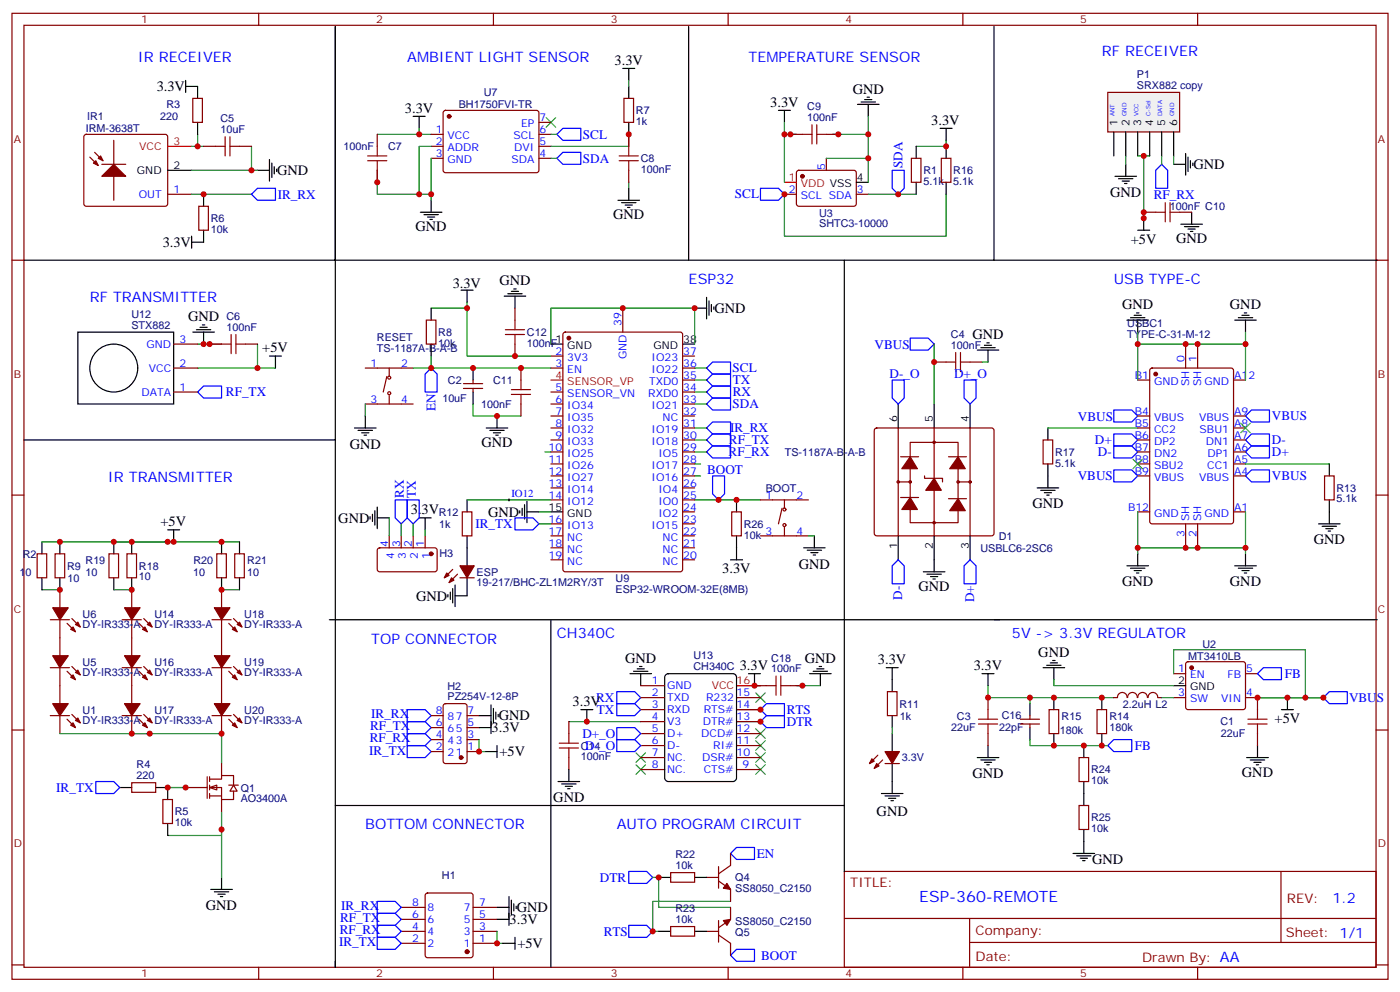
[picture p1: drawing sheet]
<svg xmlns="http://www.w3.org/2000/svg" width="412mm" height="292mm" viewBox="0 0 412 292" stroke-linecap="round" stroke-linejoin="round" font-family="sans-serif">
<g fill="none" stroke="#870000" stroke-width=".35">
<path d="M3.5 3.9h405.4v284.4h-405.4zM7.1 7.4h398.2v277.3h-398.2zM76.2 3.9v3.5M145.3 3.9v3.5M214.5 3.9v3.5M283.6 3.9v3.5M352.8 3.9v3.5M24.9 39.8l.5-.3h23.3l.5 .3 .2 .5v19.7l-.2 .5-.5 .2h-23.3l-.5-.2-.2-.5v-19.7zM26.5 46.2l2.4 2.5M27.9 44.8l2.4 2.5M30 48.4h7M33.5 41.3v7.1"/>
<path d="M33.5 51.9v7M49.4 57.2h7M231.1 57.2h3.5M234.8 50.3l.5-.2 16.5 .1 .4 .6v9.5l-.7 .4-16.5-.1-.4-.6v-9.2zM243.4 46.6v3.5M252.2 57.2h3.6M3.5 76.6h3.6M405.3 76.6h3.6M51.2 115.4h7M51.2 108.3h7M51.2 101.3h7M3.5 145.7h3.6"/>
<path d="M405.3 145.7h3.6M3.5 214.9h3.6M405.3 214.9h3.6M248.7 256.5h156.6v28.2h-156.6zM377.3 256.5v20.9M248.7 270.4h156.5M285.6 277.4h119.6M285.6 270.4v14.1M3.5 284h3.6M76.2 284.7v3.6M145.3 284.7v3.6M214.5 284.7v3.6"/>
<path d="M283.6 284.7v3.6M352.8 284.7v3.6M405.3 284h3.6"/>
</g>
<g fill="none" stroke="#000" stroke-width=".35">
<path d="M121.7 34.3h3.5M123.5 34.3v3.5M229.3 32.5h3.5M231.1 32.5v3.5M252.6 30.7h6.3M253.6 30h4.3M254.7 29.3h2.1M255.4 28.6h.7M255.8 30.7v3.6M276.9 37.8h3.6M278.7 37.8v3.5M49.4 50.1h7"/>
<path d="M75.8 50.1h3.6M79.4 47v6.3M80.1 48v4.2M80.8 49.1v2.1M81.5 49.8v.7M127 58.9v3.6M182 58.9h6.4M183.1 59.7h4.2M185.2 55.4v3.5M252.2 53.7h3.6M123.8 62.5h6.4M124.9 63.2h4.2"/>
<path d="M125.9 63.9h2.2M126.6 64.6h.8M184.1 60.4h2.2M184.9 61.1h.7M22.9 97.8h28.3v21.1h-28.3zM56.8 97.8h6.3M57.9 97h4.2M58.9 96.3h2.1M59.6 95.6h.7M60 97.8v3.5M135.8 85.4h3.5M137.6 85.4v3.5"/>
<path d="M204.6 90.7h3.5M208.1 87.5v6.4M208.8 88.6v4.2M209.5 89.6v2.2M210.3 90.3v.8M79.4 104.8h3.5M81.1 104.8v3.5M104.4 126h6.4M105.5 126.7h4.2M106.5 127.4h2.2M107.2 128.1h.7M107.6 122.4v3.6"/>
<path d="M143.2 126h6.4M144.3 126.7h4.2M145.3 127.4h2.2M146 128.1h.8M146.4 122.4v3.6M109 152.1v.7M109.7 151.4v2.1M110.4 150.3v4.3M111.1 152.4h3.6M111.1 149.3v6.3M123.5 152.4h3.5M125.2 152.4v3.6"/>
<path d="M153.1 150.3v.7M153.8 149.6v2.1M154.5 148.6v4.2M155.2 150.7h3.5M155.2 147.5v6.3M239.9 157.7v3.6M131.9 175v.7M132.6 174.3v2.1M133.3 173.2v4.3M134.1 175.4h3.5M134.1 172.2v6.3M236.7 161.3h6.4"/>
<path d="M237.8 162h4.2M238.8 162.7h2.1M239.5 163.4h.7M185.6 198.3h6.3M186.6 197.6h4.3M187.7 196.9h2.1M188.4 196.2h.7M188.7 198.3v3.5M238.5 198.3h6.3M239.5 197.6h4.3M240.6 196.9h2.1M241.3 196.2h.7"/>
<path d="M241.7 198.3v3.5M261.1 196.5h3.5M262.8 196.5v3.6M259.6 233.6h6.4M260.7 234.3h4.2M261.8 235h2.1M262.5 235.7h.7M262.8 230v3.6M65.3 258.3v3.5M62.1 261.8h6.3M63.1 262.5h4.3M64.2 263.2h2.1"/>
<path d="M64.9 263.9h.7"/>
<circle cx="33.5" cy="108.3" r="7.1"/>
</g>
<g fill="none" stroke="#008700" stroke-width=".35">
<path d="M111.1 39.5h15.9M123.5 37.8v1.7M231.1 39.5h3.5M231.1 36v17.7M245.2 39.5h10.6M255.8 34.3v19.4M56.4 57.2h17.7M56.4 43.1h3.6M56.4 50.1h19.4M185.2 53.7v1.7M231.1 57.2v12.3h47.6v-12.3M255.8 57.2h14.1"/>
<path d="M278.7 41.3v1.8h-8.8M137.6 88.9v15.9h24.7M204.6 90.7h-42.3v10.6M58.2 108.3h22.9M58.2 101.3h7.1M75.8 101.3v7M127 104.8v3.5h35.3M139.3 118.9v3.5h14.2M204.6 118.9h3.5M204.6 108.3h3.5M204.6 111.9h3.5M204.6 115.4h3.5"/>
<path d="M160.5 133h1.8M204.6 133h3.5M204.6 126h3.5M204.6 136.6h1.8M204.6 129.5h3.5M158.7 150.7h3.6M158.7 154.2h3.6M204.6 147.1h19.4M204.6 140.1h1.8M172.9 212.4h15.8M217 201.8h7M217 212.4h7"/>
<path d="M217 208.9h7M234.6 201.8h7.1M65.3 238.9v19.4M192.3 258.3h1.7v8.8h21.2M215.2 265.3h-22.9v8.8h1.7"/>
</g>
<g fill="#870000" stroke="#870000" stroke-width=".35">
<path d="M33.5 48.4l3.5 3.5h-7z"/>
<path d="M28.2 47.3l.7 1.4-1.4-.7z"/>
<path d="M28.9 46.6l.7-.7 .7 1.4z"/>
<circle cx="236.4" cy="51.9" r=".53"/>
</g>
<path d="M49.4 43.1h7M231.1 53.7h3.5" fill="none" stroke="#f00" stroke-width=".35"/>
<g fill="none" stroke="#3c3" stroke-width=".35">
<path d="M160.9 34.6l2.8 2.8M163.7 34.6l-2.8 2.8M222.6 214.5l2.8 2.8M222.6 203.9l2.8 2.9M222.6 218.1l2.8 2.8M225.4 214.5l-2.8 2.8M225.4 203.9l-2.8 2.9M225.4 218.1l-2.8 2.8M187.3 221.6l2.8 2.8M187.3 225.1l2.8 2.8M190.1 221.6l-2.8 2.8M190.1 225.1l-2.8 2.8"/>
<path d="M222.6 225.1l2.8 2.8M222.6 221.6l2.8 2.8M225.4 225.1l-2.8 2.8M225.4 221.6l-2.8 2.8"/>
</g>
<g fill="none" stroke="#00f" stroke-width=".35">
<path d="M164 39.5l1.8-1.7h5.3v3.5h-5.3zM164 46.6l1.8-1.8h5.3v3.6h-5.3zM262.8 50.1h3.5v5.3l-1.7 1.8-1.8-1.8zM58.2 115.4l1.8-1.8h5.3v3.6h-5.3zM127 108.3l1.8 1.8v5.3h-3.6v-5.3zM208.1 118.9l1.8-1.7h5.3v3.5h-5.3zM208.1 108.3l1.8-1.7h5.3v3.5h-5.3zM208.1 111.9l1.8-1.8h5.3v3.5h-5.3zM208.1 115.4l1.8-1.8h5.3v3.6h-5.3zM208.1 126l1.8-1.8h5.3v3.5h-5.3zM208.1 129.5l1.8-1.8h5.3v3.6h-5.3zM208.1 133l1.8-1.7h5.3v3.5h-5.3z"/>
<path d="M116.4 147.1h3.5v5.3l-1.7 1.8-1.8-1.8zM119.9 147.1h3.6v5.3l-1.8 1.8-1.8-1.8zM151.7 152.4h5.3l1.7 1.8-1.7 1.8h-5.3zM209.9 140.1h3.5v5.3l-1.7 1.7-1.8-1.7zM181.7 207.1h5.3l1.7 1.8-1.7 1.7h-5.3zM181.7 203.6h5.3l1.7 1.8-1.7 1.7h-5.3zM224 212.4l1.8-1.8h5.3v3.6h-5.3zM224 208.9l1.8-1.8h5.3v3.5h-5.3zM185.2 256.5h5.3l1.8 1.8-1.8 1.7h-5.3zM215.2 251.2l1.8-1.8h5.2v3.6h-5.2zM185.2 272.4h5.3l1.8 1.7-1.8 1.8h-5.3z"/>
</g>
<path d="M326.3 27.2h21.2v11.6h-21.2z" fill="#f0f0f0" stroke="#870000" stroke-width=".35"/>
<g fill="none" stroke="#000" stroke-width=".35">
<path d="M54.7 25.4h3.5v3.6M54.7 23.7v3.5M58.2 36v3.5M328.1 38.8v7.1M331.6 38.8v7.1M335.1 38.8v7.1M338.7 38.8v7.1M342.2 38.8v7.1M345.7 38.8v7.1M328.4 51.9h6.4M329.5 52.6h4.2M330.6 53.3h2.1"/>
<path d="M331.3 54h.7M331.6 48.4v3.5M345.7 48.4h3.5M349.2 45.2v6.3M350 46.2v4.3M350.7 47.3v2.1M351.4 48v.7M56.4 71.3h3.6M56.4 69.5v3.6M335.1 67.8h3.6M336.9 64.2v3.6M347.8 66h6.4"/>
<path d="M348.9 66.7h4.2M350 67.4h2.1M350.7 68.1h.7M351 62.5v3.5M49.4 156h3.5M51.2 156v3.5M35.3 231.8h3.5M45.9 231.8h3.5"/>
</g>
<path d="M58.2 39.5v3.6M331.6 45.9v2.5M335.1 45.9h3.6M336.9 45.9v18.3M342.2 45.9v2.5M345.7 45.9v2.5M33.5 159.5h37.1M65.3 215.9v8.9M49.4 231.8h5.3M65.3 244.2v1.7h-15.9" fill="none" stroke="#008700" stroke-width=".35"/>
<path d="M342.2 48.4l1.8 1.7v5.3h-3.6v-5.3z" fill="none" stroke="#00f" stroke-width=".35"/>
<path d="M56.8 29h2.8v7h-2.8zM38.8 230.4h7.1v2.8h-7.1z" fill="none" stroke="#870000" stroke-width=".35"/>
<g fill="#fff" stroke="#870000" stroke-width=".35">
<path d="M61.7 231.8l2.2-.7v1.4z"/>
<path d="M68.8 231.1l1 1.8h-2.1z"/>
</g>
<g fill="none" stroke="#870000" stroke-width=".35">
<path d="M111.1 39.5v3.6M127 39.5h3.5M130.8 32.7l.4-.2h27.1l.4 .7v17.2l-.7 .4h-27l-.5-.7v-16.9zM158.7 39.5h3.6M158.7 36h3.6M183.8 29h2.8v7h-2.8zM185.2 39.5v3.6M232.8 39.5h3.6M243.4 39.5h3.5M111.1 50.1v3.6M127 43.1h3.5M127 46.6h3.5"/>
<path d="M158.7 43.1h3.6M158.7 46.6h3.6M185.2 50.1v3.6M268.5 46.6h2.8v7.1h-2.8zM277.3 46.6h2.8v7.1h-2.8zM58.6 60.7h2.8v7.1h-2.8zM336.9 62.5h3.5M347.5 62.5h3.5M125.6 94.2h2.8v7.1h-2.8zM151.7 90.7v3.5M61.7 101.3h3.6M72.3 101.3h3.5"/>
<path d="M107.6 118.9h14.1M107.6 108.3h14.1M113.9 110.8l-1 4.6M114.7 108.3v2.5M114.7 116.5v2.4M151.7 101.3v3.5M153.5 108.3v3.6M153.5 118.9v3.5M335.1 111.9h3.6M338.9 108.5l.5-.2h23.3l.6 .5 .1 44.7-.5 .6-23.5 .1-.7-.5v-44.7zM349.2 101.3v7M352.8 101.3v7"/>
<path d="M363.4 111.9h3.5M307.3 129.5h2.8v7.1h-2.8zM335.1 122.4h3.6M335.1 126h3.6M335.1 129.5h3.6M335.1 133h3.6M335.1 136.6h3.6M363.4 122.4h3.5M363.4 126h3.5M363.4 129.5h3.5M363.4 133h3.5M363.4 136.6h3.5"/>
<path d="M114.7 157.7v3.6M118.2 157.7v3.6M121.7 157.7v3.6M125.2 157.7v3.6M136.2 150.7h2.8v7h-2.8zM224 157.7h14.1M224 147.1h14.1M230.4 149.6l-1.1 4.6M231.1 147.1v2.5M231.1 155.3v2.4M335.1 140.1h3.6M335.1 150.7h3.6"/>
<path d="M349.2 154.2v7.1M352.8 154.2v7.1M363.4 140.1h3.5M363.4 150.7h3.5M390.2 140.1h2.8v7h-2.8zM10.9 163h2.9v7.1h-2.9zM16.2 163h2.8v7.1h-2.8zM17.6 173.6v5.3M32.1 163h2.8v7.1h-2.8zM37.4 163h2.8v7.1h-2.8zM38.8 173.6v5.3M63.9 163h2.8v7.1h-2.8z"/>
<path d="M65.3 173.6v5.3M69.1 163h2.9v7.1h-2.9zM111.4 161.5l.4-.2h16.5l.5 .7-.1 5.9-.6 .4-16.5-.1-.5-.6v-5.6zM133.3 167.6l-2.4 2.5M134.8 169l-2.5 2.5M135.5 170.1h4.2M14.8 182.4h5.7M14.8 196.5h5.7M17.6 182.4v10.6M17.6 196.5v10.6M19.8 197.6l2.4 2.5M19.8 183.5l2.4 2.4"/>
<path d="M21.2 196.2l2.4 2.4M21.2 182.1l2.4 2.4M36 182.4h5.6M36 196.5h5.6M38.8 182.4v10.6M38.8 196.5v10.6M40.9 183.5l2.5 2.4M40.9 197.6l2.5 2.5M42.3 182.1l2.5 2.4M42.3 196.2l2.5 2.4M62.4 182.4h5.7M62.4 196.5h5.7"/>
<path d="M65.3 182.4v10.6M65.3 196.5v10.6M67.4 183.5l2.4 2.4M67.4 197.6l2.4 2.5M68.8 182.1l2.5 2.4M68.8 196.2l2.5 2.4M14.8 210.6h5.7M17.6 210.6v5.3M19.8 211.7l2.4 2.5M21.2 210.3l2.4 2.5M36 210.6h5.6M38.8 210.6v5.3"/>
<path d="M40.9 211.7l2.5 2.5M42.3 210.3l2.5 2.5M62.4 210.6h5.7M65.3 210.6v5.3M67.4 211.7l2.4 2.5M68.8 210.3l2.5 2.5M167.6 212.4v3.5M188.7 205.4h7.1M188.7 208.9h7.1M188.7 212.4h7.1M188.7 215.9h7.1M188.7 219.5h7.1"/>
<path d="M188.7 201.8h7.1M217 205.4h7M217 208.9h7M217 212.4h7M217 215.9h7M217 219.5h7M222.2 201.8h3.6M232.8 201.8h3.6M261.4 203.6h2.8v7h-2.8zM48 235.3h2.8v7.1h-2.8zM54.7 231.8h6.3M61 228.6v6.4"/>
<path d="M61.7 229.3h3.6v-1h3.5v2.8M61.7 231.8h3.6v3.5h3.5v-2.4M61.7 234.3h3.6M61.7 228.6v1.4M61.7 231.1v1.4M61.7 233.6v1.4M65.3 224.8v3.5M65.3 235.3v3.6M67.4 231.1h2.8M167.6 223v3.5M188.7 223h7.1M188.7 226.5h7.1"/>
<path d="M217 223h7M217 226.5h7M258.6 222.3l-2.5 2.5M260 223.7l-2.5 2.5M260.7 224.8h4.2M197.6 256.9h7v2.8h-7zM208.1 258.3h3.6M211.7 259.3l3.5 2.5v3.5M211.7 255.1v6.3M215.2 251.2v3.5l-3.5 2.5M197.6 272.7h7v2.9h-7zM208.1 274.1h3.6"/>
<path d="M211.7 275.2l3.5 2.5v3.5M211.7 271v6.3M215.2 267.1v3.5l-3.5 2.5"/>
<circle cx="114.7" cy="115.7" r=".44"/>
<circle cx="114.7" cy="111.2" r=".44"/>
<circle cx="231.1" cy="154.6" r=".44"/>
<circle cx="231.1" cy="150" r=".44"/>
</g>
<g fill="none" stroke="#000" stroke-width=".35">
<path d="M202.8 7.8v68.8h-104M292.8 7.8v68.8h-90M183.4 20.1h3.6M185.2 20.1v3.6M185.2 25.4v3.6M185.2 36v3.5M60 57.2v3.5M269.9 43.1v3.5M269.9 53.7v3.5M278.7 43.1v3.5M278.7 53.7v3.5M7.1 76.6h91.7v-68.8v68.8"/>
<path d="M60 67.8v3.5M98.8 76.6v52.9h-91.7M248.7 76.6v105.8h-151.7M292.8 76.6h112.9M127 90.7v3.5M148.5 87.2h6.4M149.6 86.5h4.2M150.6 85.8h2.2M151.3 85.1h.7M151.7 87.2v3.5M332 94.2h6.3M333 93.5h4.3"/>
<path d="M334.1 92.8h2.1M334.8 92.1h.7M335.1 94.2v3.6M363.7 94.2h6.4M364.8 93.5h4.2M365.8 92.8h2.1M366.5 92.1h.7M366.9 94.2v3.6M127 101.3v3.5M98.8 129.5v155.2v-1.7M308.7 126v3.5M308.7 136.6v7"/>
<path d="M391.6 136.6v3.5M12.3 159.5v3.5M17.6 159.5v3.5M33.5 159.5v3.5M38.8 159.5v3.5M65.3 159.5v3.5M70.6 159.5v3.5M137.6 147.1v3.6M137.6 157.7v8.8M305.5 143.6h6.4M306.6 144.3h4.2M307.6 145h2.1"/>
<path d="M308.3 145.7h.7M388.4 154.2h6.4M389.5 154.9h4.2M390.5 155.6h2.1M391.2 156.3h.7M391.6 147.1v7.1M12.3 170.1v3.5M17.6 170.1v3.5M33.5 170.1v3.5M38.8 170.1v3.5M65.3 170.1v3.5M70.6 170.1v3.5"/>
<path d="M137.6 170.1v5.3M332 166.5h6.3M333 167.3h4.3M334.1 168h2.1M334.8 168.7h.7M335.1 163v3.5M363.7 166.5h6.4M364.8 167.3h4.2M365.8 168h2.1M366.5 168.7h.7M366.9 163v3.5M196 198.7l.8-.4h19.1l.9 .4 .2 .7v29.6l-.5 .8-.6 .2h-19.1l-.8-.4-.2-.6v-29.6z"/>
<path d="M220.5 198.3h3.5M222.2 198.3v3.5M405.7 182.4h-157v54.7h-86.4v47.6M171.1 208.9h3.5M172.9 208.9v3.5M262.8 200.1v3.5M262.8 210.6v3.6M262.8 215.9v5.3M49.4 231.8v3.5M248.7 237.1v19.4M262.8 224.8v5.2M49.4 242.4v3.5"/>
<path d="M194 258.3h3.6M204.6 258.3h3.5M194 274.1h3.6M204.6 274.1h3.5"/>
</g>
<g fill="none" stroke="#008700" stroke-width=".35">
<path d="M162.3 39.5h1.7M185.2 39.5v3.6h-22.9M185.2 23.7v1.7M74.1 43.1v7M111.1 50.1v7.1h15.9M127 43.1h-3.5v14.1M127 46.6v12.3M162.3 46.6h1.7M243.4 46.6h12.4M127 90.7h10.6M335.1 97.8v14.1M366.9 97.8v14.1"/>
<path d="M107.6 118.9v3.5M121.7 108.3h5.3M335.1 101.3h31.8M308.7 126h26.4M366.9 136.6h24.7M12.3 159.5h37.1M114.7 152.4v5.3M335.1 150.7v12.3M366.9 150.7v12.3M12.3 173.6h5.3M33.5 173.6h5.3M65.3 173.6h5.3"/>
<path d="M335.1 161.3h31.8M17.6 215.9h47.7M167.6 212.4h5.3M262.8 214.2v1.7"/>
</g>
<path d="M74.1 57.2l1.7-1.8h5.3v3.5h-5.3zM224 55.4h5.3l1.8 1.8-1.8 1.7h-5.3zM328.1 120.7h5.3l1.7 1.7-1.7 1.8h-5.3zM328.1 138.3h5.3l1.7 1.8-1.7 1.8h-5.3zM328.1 127.7h5.3l1.7 1.8-1.7 1.8h-5.3zM328.1 131.3h5.3l1.7 1.7-1.7 1.8h-5.3zM366.9 122.4l1.8-1.7h5.2v3.5h-5.2zM366.9 133l1.8-1.7h5.2v3.5h-5.2zM366.9 129.5l1.8-1.8h5.2v3.6h-5.2zM366.9 140.1l1.8-1.8h5.2v3.6h-5.2zM28.2 230h5.3l1.8 1.8-1.8 1.8h-5.3zM215.2 281.2l1.8-1.8h5.2v3.6h-5.2z" fill="none" stroke="#00f" stroke-width=".35"/>
<g fill="#870000" stroke="#870000" stroke-width=".35">
<path d="M36.7 178.9h4.6l-2.5 3.5z"/>
<path d="M43.4 183.8l.7-.7 .7 1.4z"/>
<path d="M42 185.2l.7-.7 .7 1.4z"/>
<path d="M36.7 193h4.6l-2.5 3.5z"/>
<path d="M43.4 197.9l.7-.7 .7 1.4z"/>
<path d="M42.7 198.6l.7 1.5-1.4-.7z"/>
<path d="M36.7 207.1h4.6l-2.5 3.5z"/>
<path d="M43.4 212.1l.7-.8 .7 1.5z"/>
<path d="M42 213.5l.7-.7 .7 1.4z"/>
<path d="M63.1 178.9h4.6l-2.4 3.5z"/>
<path d="M69.8 183.8l.8-.7 .7 1.4z"/>
<path d="M68.4 185.2l.7-.7 .7 1.4z"/>
<path d="M63.1 193h4.6l-2.4 3.5z"/>
<path d="M69.8 197.9l.8-.7 .7 1.4z"/>
<path d="M68.4 199.4l.7-.8 .7 1.5z"/>
<path d="M63.1 207.1h4.6l-2.4 3.5z"/>
<path d="M70.6 211.3l.7 1.5-1.5-.7z"/>
<path d="M68.4 213.5l.7-.7 .7 1.4z"/>
<path d="M260.7 221.2h4.2l-2.1 3.6z"/>
<path d="M258.2 224.8l.7 .7-1.4 .7z"/>
<path d="M256.8 223.3l.7 .7-1.4 .8z"/>
<path d="M135.5 166.5h4.2l-2.1 3.6z"/>
<path d="M133 170.1l.7 .7-1.4 .7z"/>
<path d="M131.6 168.7l.7 .7-1.4 .7z"/>
<path d="M15.5 207.1h4.6l-2.5 3.5z"/>
<path d="M22.9 211.3l.7 1.5-1.4-.7z"/>
<path d="M20.8 213.5l.7-.7 .7 1.4z"/>
<path d="M15.5 193h4.6l-2.5 3.5z"/>
<path d="M22.2 197.9l.7-.7 .7 1.4z"/>
<path d="M21.5 198.6l.7 1.5-1.4-.7z"/>
<path d="M15.5 178.9h4.6l-2.5 3.5z"/>
<path d="M22.2 183.8l.7-.7 .7 1.4z"/>
<path d="M20.8 185.2l.7-.7 .7 1.4z"/>
<path d="M214.1 260l1.1 1.8-2.1-.4z"/>
<path d="M213.1 271l2.1-.4-1.1 1.8z"/>
<circle cx="340.4" cy="110.1" r=".53"/>
<circle cx="127" cy="163" r=".53"/>
<circle cx="132.3" cy="34.3" r=".53"/>
</g>
<path d="M217 201.8h7" fill="none" stroke="#f00" stroke-width=".35"/>
<path d="M333.7 135.1l2.8 2.9M336.5 135.1l-2.8 2.9M365.5 124.6l2.8 2.8M368.3 124.6l-2.8 2.8" fill="none" stroke="#3c3" stroke-width=".35"/>
<g fill="none" stroke="#a10000" stroke-width=".35">
<path d="M236.4 39.5h2.8M239.2 36.7v5.7M240.6 39.5h2.8M240.6 36.7v5.7M108.3 47.3h5.6M108.3 45.9h5.6M111.1 43.1v2.8M111.1 47.3v2.8M182.4 47.3h5.6M182.4 45.9h5.6M185.2 43.1v2.8M185.2 47.3v2.8"/>
<path d="M343.3 59.7v5.6M344.7 59.7v5.6M340.4 62.5h2.9M344.7 62.5h2.8M68.1 98.5v5.6M69.5 98.5v5.6M148.9 98.5h5.6M148.9 97h5.6M151.7 94.2v2.8M151.7 98.5v2.8M65.3 101.3h2.8M69.5 101.3h2.8"/>
<path d="M150.6 116.1h5.7M150.6 114.7h5.7M153.5 111.9v2.8M153.5 116.1v2.8M228.6 199v5.6M230 199v5.6M164.7 218.8h5.7M167.6 215.9v2.9M225.8 201.8h2.8M230 201.8h2.8M164.7 220.2h5.7M167.6 220.2v2.8"/>
</g>
<path d="M257.8 126.2l.4-.2h33.9l.5 .2 .2 .5v30.3l-.2 .5-.5 .2h-33.9l-.5-.2-.2-.5v-30.3z" fill="#fff" stroke="#870000" stroke-width=".35"/>
<g fill="none" stroke="#000" stroke-width=".35">
<path d="M139.3 108.3v3.6M139.3 115.4v3.5M162.3 101.3h3.5M201.1 101.3h3.5M264.6 118.9v7.1M275.2 118.9v7.1M285.8 118.9v7.1M287.9 103h6.3M288.9 102.3h4.3M290 101.6h2.1M290.7 100.9h.7M291 103v3.6"/>
<path d="M162.3 150.7h3.5M217 147.1v3.6M217 157.7v7.1M264.6 157.7v7.1M275.2 157.7v10.6M285.8 157.7v7.1M215.2 164.8h3.5M272 168.3h6.3M273 169h4.3M274.1 169.7h2.1M274.8 170.4h.7M162.3 182.4v54.7h-63.5"/>
<path d="M289.3 198.3h3.5M291 198.3v3.5M307.3 196.5h6.3M308.3 195.8h4.3M309.4 195.1h2.1M310.1 194.4h.7M310.4 196.5v3.6M141.1 210.6h3.5M141.1 214.2h3.5M144.6 207.5v8.4M145.3 208.5v4.3M146 209.6v2.1"/>
<path d="M146.4 219.5v3.5M146.8 210.3v.7M291 219.5v3.5M303.4 207.1v3.5M303.4 214.2v3.5M310.4 205.4v3.5M310.4 215.9v3.6M319.3 219.5v3.5M324.6 205.4v3.5M324.6 215.9v3.6M345.7 201.8h3.5M370.4 219.5v3.5"/>
<path d="M377.5 208.9h3.5M379.2 205.4v3.5M142.9 221.2h3.5M164.4 230h6.3M165.5 230.8h4.2M166.5 231.5h2.1M167.2 232.2h.7M167.6 226.5v3.5M287.9 223h6.3M288.9 223.7h4.3M290 224.4h2.1M290.7 225.1h.7"/>
<path d="M319.3 230v7.1M367.2 223h6.4M368.3 223.7h4.2M369.4 224.4h2.1M370.1 225.1h.7M316.1 251.2h6.3M317.1 251.9h4.3M318.2 252.6h2.1M318.9 253.3h.7M319.3 244.2v7M146.4 270.6h3.5M146.4 267.1h3.5"/>
<path d="M148.2 277.7h3.5M149.9 263.9v8.5M150.6 265v4.2M151.3 266v2.1M151.7 275.9v3.5M152 266.7v.7"/>
</g>
<g fill="none" stroke="#870000" stroke-width=".35">
<path d="M60 43.1h3.5M70.6 43.1h3.5M166 98l.5-.2h33.9l.6 .4 .1 69.4-.5 .7h-34.1l-.6-.5-.1-69.3zM183.4 90.7v7.1M136.5 114.3h5.7M136.5 112.9h5.7M139.3 111.9v1M139.3 114.3v1.1M162.3 104.8h3.5M162.3 108.3h3.5M162.3 115.4h3.5M162.3 118.9h3.5"/>
<path d="M201.1 104.8h3.5M201.1 108.3h3.5M201.1 111.9h3.5M201.1 115.4h3.5M201.1 118.9h3.5M275.2 106.6h3.5M285.8 106.6h3.5M162.3 122.4h3.5M162.3 126h3.5M162.3 129.5h3.5M162.3 133h3.5M162.3 136.6h3.5"/>
<path d="M201.1 122.4h3.5M201.1 126h3.5M201.1 129.5h3.5M201.1 133h3.5M201.1 136.6h3.5M264.6 126v31.7M265.3 134.4h5.3M268.1 130.2h14.1v23.6h-14.1zM275.2 126v31.7M279.4 134.4h5.3M285.8 126v31.7M162.3 140.1h3.5"/>
<path d="M162.3 143.6h3.5M162.3 147.1h3.5M162.3 154.2h3.5M162.3 157.7h3.5M201.1 140.1h3.5M201.1 143.6h3.5M201.1 147.1h3.5M201.1 150.7h3.5M201.1 154.2h3.5M201.1 157.7h3.5M215.5 150.7h2.9v7h-2.9zM264.6 141.9h3.5"/>
<path d="M265.3 146.4h5.3M272.3 140.1v.7h5.3v1.1M279.4 146.8h5.3M282.2 141.9h3.6M162.3 161.3h3.5M162.3 164.8h3.5M201.1 161.3h3.5M201.1 164.8h3.5M345.7 198.3h3.5M349.5 195l.5-.2h16.2l.5 .2 .2 .5v12.7l-.2 .5-.5 .2h-16.2l-.5-.3-.3-.4v-12.7zM366.9 198.3h3.5M127 210.6h3.5"/>
<path d="M127 217.7h3.5M127 214.2h3.5M130.8 207.3l.4-.2h5.7l.6 .4 .1 16.5-.5 .7-5.9 .1-.6-.5-.1-16.5zM137.6 210.6h3.5M137.6 217.7h3.5M137.6 214.2h3.5M291 205.4v3.5M291 215.9v3.6M300.6 213.1h5.6M300.6 211.7h5.6M303.4 210.6v1.1M303.4 213.1v1.1"/>
<path d="M309 208.9h2.9v7h-2.9zM323.1 208.9h2.9v7h-2.9zM328.1 205.4h1M329.2 205.3a1.41 1.41 0 0 1 1.4-1.5 1.41 1.41 0 0 1 1.4 1.5M332.2 205.3a1.41 1.41 0 0 1 1.4-1.5 1.41 1.41 0 0 1 1.4 1.5M335.2 205.3a1.41 1.41 0 0 1 1.4-1.5 1.41 1.41 0 0 1 1.4 1.5M338.2 205.3a1.41 1.41 0 0 1 1.4-1.5 1.41 1.41 0 0 1 1.4 1.5M341.1 205.4h1.1M345.7 205.4h3.5M366.9 205.4h3.5v3.5M370.4 215.9v3.6M127 221.2h3.5"/>
<path d="M137.6 221.2h3.5M317.9 223h2.8v7h-2.8zM317.9 237.1h2.8v7.1h-2.8zM118.2 277.7h7M118.2 274.1h7M118.2 270.6h7M118.2 267.1h7M125.5 263.1l.4-.2h12.7l.5 .2 .2 .5v17.6l-.2 .5-.5 .2h-12.7l-.5-.2-.2-.5v-17.6zM139.3 277.7h7.1M139.3 274.1h7.1M139.3 270.6h7.1M139.3 267.1h7.1"/>
<circle cx="275.2" cy="130.2" r=".35"/>
<circle cx="264.6" cy="141.9" r=".35"/>
<circle cx="268.1" cy="141.9" r=".35"/>
<circle cx="275.2" cy="153.8" r=".35"/>
<circle cx="282.2" cy="141.9" r=".35"/>
<circle cx="285.8" cy="141.9" r=".35"/>
</g>
<g fill="#870000" stroke="#870000" stroke-width=".35">
<path d="M275.2 140.8l2.1 3.5h-4.6z"/>
<path d="M268.1 146.4l2.1 3.6h-4.6z"/>
<path d="M268.1 134.4l2.1 3.6h-4.6z"/>
<path d="M282.2 146.8l2.1 3.5h-4.5z"/>
<path d="M282.2 134.4l2.1 3.6h-4.5z"/>
<circle cx="351" cy="196.5" r=".53"/>
<circle cx="167.6" cy="99.5" r=".53"/>
<circle cx="135.8" cy="223" r=".53"/>
<circle cx="137.6" cy="280.1" r=".53"/>
</g>
<g fill="none" stroke="#00f" stroke-width=".35">
<path d="M268.1 99.5h5.3l1.8 1.8-1.8 1.7h-5.3zM262.8 111.9h3.5v5.3l-1.7 1.7-1.8-1.7zM284 111.9h3.5v5.3l-1.7 1.7-1.8-1.7zM264.6 164.8l1.7 1.7v5.3h-3.5v-5.3zM285.8 164.8l1.7 1.7v5.3h-3.5v-5.3zM370.4 198.3l1.8-1.8h5.3v3.6h-5.3zM119.9 215.9h5.3l1.8 1.8-1.8 1.8h-5.3zM119.9 212.4h5.3l1.8 1.8-1.8 1.7h-5.3zM119.9 208.9h5.3l1.8 1.7-1.8 1.8h-5.3zM119.9 219.5h5.3l1.8 1.7-1.8 1.8h-5.3zM181.7 214.2h5.3l1.7 1.7-1.7 1.8h-5.3zM181.7 217.7h5.3l1.7 1.8-1.7 1.7h-5.3z"/>
<path d="M326.3 219.5l1.8-1.8h5.3v3.5h-5.3zM389.8 205.4l1.8-1.8h5.3v3.5h-5.3zM111.1 275.9h5.3l1.8 1.8-1.8 1.7h-5.3zM111.1 265.3h5.3l1.8 1.8-1.8 1.8h-5.3zM111.1 268.9h5.3l1.8 1.7-1.8 1.8h-5.3zM111.1 272.4h5.3l1.8 1.7-1.8 1.8h-5.3z"/>
</g>
<g fill="none" stroke="#a10000" stroke-width=".35">
<path d="M63.5 43.1h2.8M66.3 40.3v5.6M67.7 43.1h2.9M67.7 40.3v5.6M278.7 106.6h2.8M281.5 103.8v5.6M282.9 103.8v5.6M282.9 106.6h2.9M288.2 213.1h5.7M288.2 211.7h5.7M291 208.9v2.8M291 213.1v2.8"/>
<path d="M367.6 213.1h5.6M367.6 211.7h5.6M370.4 208.9v2.8M370.4 213.1v2.8"/>
</g>
<g fill="none" stroke="#008700" stroke-width=".35">
<path d="M204.6 90.7v10.6M275.2 101.3v17.6M289.3 106.6h1.7M118.2 154.2v3.5M121.7 154.2v3.5M125.2 156v1.7M137.6 147.1h24.7M238.1 157.7h1.8M345.7 198.3v-7.1h38.8v14.2M141.1 217.7v3.5h1.8M291 201.8v3.6h37.1M303.4 217.7v1.8h22.9"/>
<path d="M303.4 205.4v1.7M310.4 200.1v1.7h35.3M342.2 205.4h3.5M370.4 205.4h19.4M146.4 274.1v3.6h1.8"/>
</g>
<path d="M162.3 111.9h3.5" fill="none" stroke="#f00" stroke-width=".35"/>
<path d="M149.6 147.1h.7M149.9 146.8v.7" fill="none" stroke="#000" stroke-width=".29"/>
<g fill="#c00">
<circle cx="264.6" cy="57.2" r=".88"/>
<circle cx="123.5" cy="39.5" r=".88"/>
<circle cx="60" cy="101.3" r=".88"/>
<circle cx="255.8" cy="39.5" r=".88"/>
<circle cx="231.1" cy="39.5" r=".88"/>
<circle cx="75.8" cy="108.3" r=".88"/>
<circle cx="336.9" cy="45.9" r=".88"/>
<circle cx="336.9" cy="62.5" r=".88"/>
<circle cx="336.9" cy="64.2" r=".88"/>
<circle cx="58.2" cy="43.1" r=".88"/>
<circle cx="222.3" cy="201.8" r=".88"/>
<circle cx="54.7" cy="231.8" r=".88"/>
<circle cx="65.3" cy="244.2" r=".88"/>
<circle cx="49.4" cy="231.8" r=".88"/>
<circle cx="51.2" cy="159.5" r=".88"/>
<circle cx="366.9" cy="101.3" r=".88"/>
<circle cx="335.1" cy="101.3" r=".88"/>
<circle cx="349.3" cy="101.3" r=".88"/>
<circle cx="352.8" cy="101.3" r=".88"/>
<circle cx="335.1" cy="161.3" r=".88"/>
<circle cx="366.9" cy="161.3" r=".88"/>
<circle cx="349.3" cy="161.3" r=".88"/>
<circle cx="352.8" cy="161.3" r=".88"/>
<circle cx="224" cy="208.9" r=".88"/>
<circle cx="224" cy="212.4" r=".88"/>
<circle cx="231.1" cy="57.2" r=".88"/>
<circle cx="137.6" cy="90.7" r=".88"/>
<circle cx="172.9" cy="212.4" r=".88"/>
<circle cx="192.3" cy="274.1" r=".88"/>
<circle cx="127" cy="57.2" r=".88"/>
<circle cx="255.8" cy="46.6" r=".88"/>
<circle cx="65.3" cy="215.9" r=".88"/>
<circle cx="38.8" cy="173.6" r=".88"/>
<circle cx="38.8" cy="159.5" r=".88"/>
<circle cx="65.3" cy="159.5" r=".88"/>
<circle cx="65.3" cy="173.6" r=".88"/>
<circle cx="17.6" cy="159.5" r=".88"/>
<circle cx="17.6" cy="173.6" r=".88"/>
<circle cx="44.1" cy="215.9" r=".88"/>
<circle cx="38.8" cy="215.9" r=".88"/>
<circle cx="49.4" cy="159.5" r=".88"/>
<circle cx="33.5" cy="159.5" r=".88"/>
<circle cx="151.7" cy="104.8" r=".88"/>
<circle cx="61.7" cy="101.3" r=".88"/>
<circle cx="111.1" cy="53.7" r=".88"/>
<circle cx="185.2" cy="39.5" r=".88"/>
<circle cx="232.8" cy="39.5" r=".88"/>
<circle cx="246.9" cy="39.5" r=".88"/>
<circle cx="153.5" cy="108.3" r=".88"/>
<circle cx="146.4" cy="122.4" r=".88"/>
<circle cx="236.4" cy="201.8" r=".88"/>
<circle cx="194" cy="258.3" r=".88"/>
<circle cx="60" cy="57.2" r=".88"/>
<circle cx="278.7" cy="43.1" r=".88"/>
<circle cx="211.7" cy="147.1" r=".88"/>
<circle cx="275.2" cy="106.6" r=".88"/>
<circle cx="139.3" cy="108.3" r=".88"/>
<circle cx="370.4" cy="205.4" r=".88"/>
<circle cx="303.4" cy="205.4" r=".88"/>
<circle cx="379.2" cy="205.4" r=".88"/>
<circle cx="74.1" cy="50.1" r=".88"/>
<circle cx="319.3" cy="219.5" r=".88"/>
<circle cx="291" cy="205.4" r=".88"/>
<circle cx="389.8" cy="205.4" r=".88"/>
<circle cx="217" cy="147.1" r=".88"/>
<circle cx="310.4" cy="205.4" r=".88"/>
<circle cx="310.4" cy="219.5" r=".88"/>
<circle cx="183.4" cy="90.7" r=".88"/>
<circle cx="324.6" cy="219.5" r=".88"/>
<circle cx="324.6" cy="205.4" r=".88"/>
<circle cx="384.5" cy="205.4" r=".88"/>
<circle cx="123.5" cy="57.2" r=".88"/>
<circle cx="141.1" cy="221.2" r=".88"/>
<circle cx="146.4" cy="277.7" r=".88"/>
<circle cx="204.6" cy="90.7" r=".88"/>
<circle cx="127" cy="108.3" r=".88"/>
</g>
<text font-size="4.6" fill="#00f" x="270.8" y="265.5">ESP-360-REMOTE</text>
<g font-size="4.2" fill="#00f">
<text x="324.6" y="16.6">RF RECEIVER</text>
<text x="40.6" y="18.4">IR RECEIVER</text>
<text x="119.9" y="18.4">AMBIENT LIGHT SENSOR</text>
<text x="220.5" y="18.4">TEMPERATURE SENSOR</text>
<text x="202.8" y="83.6">ESP32</text>
<text x="328.1" y="83.6">USB TYPE-C</text>
<text x="26.5" y="88.9">RF TRANSMITTER</text>
<text x="31.7" y="141.9">IR TRANSMITTER</text>
<text x="109.4" y="189.5">TOP CONNECTOR</text>
<text x="164" y="187.7">CH340C</text>
<text x="298.1" y="187.7">5V -&gt; 3.3V REGULATOR</text>
<text x="107.6" y="244.2">BOTTOM CONNECTOR</text>
<text x="181.7" y="244.2">AUTO PROGRAM CIRCUIT</text>
<text x="392.5" y="265.8">1.2</text>
</g>
<g font-size="4.2">
<text x="181" y="19">3.3V</text>
<text x="46.2" y="26.9">3.3V</text>
<text x="251.2" y="27.5">GND</text>
<text x="119.3" y="33.1">3.3V</text>
<text x="226.9" y="31.4">3.3V</text>
<text x="274.3" y="36.7">3.3V</text>
<text x="81.7" y="51.5">GND</text>
<text x="351.5" y="49.8">GND</text>
<text x="327" y="58">GND</text>
<text x="180.6" y="64.6">GND</text>
<text x="122.4" y="68.1">GND</text>
<text x="333.1" y="71.7">+5V</text>
<text x="346.4" y="71.6">GND</text>
<text x="47.9" y="72.7">3.3V</text>
<text x="147.1" y="83.9">GND</text>
<text x="133.3" y="84.7">3.3V</text>
<text x="55.4" y="94.5">GND</text>
<text x="210.4" y="92.1">GND</text>
<text x="330.6" y="91">GND</text>
<text x="362.3" y="91">GND</text>
<text x="286.5" y="99.9">GND</text>
<text x="77.3" y="103.6">+5V</text>
<text x="141.8" y="131.6">GND</text>
<text x="103" y="132">GND</text>
<text x="304.1" y="149.7">GND</text>
<text x="47.3" y="154.8">+5V</text>
<text x="99.7" y="153.9">GND</text>
<text x="121" y="151.3">3.3V</text>
<text x="143.8" y="152.2">GND</text>
<text x="387" y="160.3">GND</text>
<text x="235.3" y="167.4">GND</text>
<text x="212.7" y="168.7">3.3V</text>
<text x="270.6" y="174">GND</text>
<text x="330.6" y="172.6">GND</text>
<text x="362.3" y="172.6">GND</text>
<text x="122.6" y="176.8">GND</text>
<text x="184.1" y="195.2">GND</text>
<text x="217.9" y="197.2">3.3V</text>
<text x="237.1" y="195.2">GND</text>
<text x="258.6" y="195.5">3.3V</text>
<text x="286.8" y="197.2">3.3V</text>
<text x="305.9" y="193.3">GND</text>
<text x="168.7" y="207.8">3.3V</text>
<text x="144.8" y="215.5">3.3V</text>
<text x="146.9" y="211.9">GND</text>
<text x="375.5" y="212.8">+5V</text>
<text x="147.1" y="222.5">+5V</text>
<text x="286.5" y="229">GND</text>
<text x="365.8" y="228.6">GND</text>
<text x="163" y="236.1">GND</text>
<text x="258.2" y="240.3">GND</text>
<text x="321.7" y="254.4">GND</text>
<text x="60.7" y="267.8">GND</text>
<text x="152.2" y="268.4">GND</text>
<text x="150.1" y="271.9">3.3V</text>
<text x="152.4" y="279">+5V</text>
</g>
<g font-size="3.9" fill="#00f">
<text x="171.7" y="40.8">SCL</text>
<text x="171.7" y="47.9">SDA</text>
<text x="265.9" y="49.5" transform="rotate(-90 265.9 49.5)">SDA</text>
<text x="81.8" y="58.5">IR_RX</text>
<text x="216.5" y="58.4">SCL</text>
<text x="339.8" y="58.4">RF_RX</text>
<text x="257.6" y="102.7">VBUS</text>
<text x="215.8" y="109.6">SCL</text>
<text x="215.9" y="113.1">TX</text>
<text x="262.1" y="111.4">D-_O</text>
<text x="281" y="111.4">D+_O</text>
<text x="66.6" y="116.7">RF_TX</text>
<text x="215.9" y="116.7">RX</text>
<text x="128.3" y="121.1" transform="rotate(-90 128.3 121.1)">EN</text>
<text x="215.8" y="120.2">SDA</text>
<text x="317.5" y="123.8">VBUS</text>
<text x="374.7" y="123.7">VBUS</text>
<text x="214.7" y="130.8">RF_TX</text>
<text x="215" y="127.2">IR_RX</text>
<text x="322.5" y="130.8">D+</text>
<text x="374.6" y="130.8">D-</text>
<text x="214.6" y="134.3">RF_RX</text>
<text x="323.4" y="134.3">D-</text>
<text x="374.6" y="134.3">D+</text>
<text x="208.3" y="139.6">BOOT</text>
<text x="317.5" y="141.4">VBUS</text>
<text x="374.7" y="141.3">VBUS</text>
<text x="119" y="146.5" transform="rotate(-90 119 146.5)">RX</text>
<text x="122.5" y="146.5" transform="rotate(-90 122.5 146.5)">TX</text>
<text x="140" y="155.5">IR_TX</text>
<text x="265.8" y="176.5" transform="rotate(-90 265.8 176.5)">D-</text>
<text x="286.9" y="177.3" transform="rotate(-90 286.9 177.3)">D+</text>
<text x="378.4" y="199.6">FB</text>
<text x="175.6" y="206.6">RX</text>
<text x="397.4" y="206.5">VBUS</text>
<text x="109" y="215">RF_TX</text>
<text x="109.3" y="211.5">IR_RX</text>
<text x="175.8" y="210.1">TX</text>
<text x="231.7" y="213.7">DTR</text>
<text x="231.8" y="210.1">RTS</text>
<text x="108.9" y="218.5">RF_RX</text>
<text x="171.5" y="217.2">D+_O</text>
<text x="172.4" y="220.7">D-_O</text>
<text x="334.3" y="220.7">FB</text>
<text x="108.7" y="222.1">IR_TX</text>
<text x="16.6" y="233.1">IR_TX</text>
<text x="223" y="252.5">EN</text>
<text x="176.7" y="259.6">DTR</text>
<text x="100.5" y="267.9">IR_RX</text>
<text x="100.1" y="275">RF_RX</text>
<text x="100.2" y="271.5">RF_TX</text>
<text x="177.8" y="275.5">RTS</text>
<text x="99.9" y="278.5">IR_TX</text>
<text x="224.2" y="282.5">BOOT</text>
</g>
<g font-size="3.9" fill="#800">
<text x="250.5" y="261.1">TITLE:</text>
<text x="379.1" y="265.8">REV:</text>
<text x="287.4" y="275.3">Company:</text>
<text x="378.7" y="275.9">Sheet: 1/1</text>
<text x="287.4" y="283">Date:</text>
<text x="336.4" y="283.1">Drawn By: AA</text>
</g>
<g font-size="3.2" fill="#800">
<text x="41.6" y="6.9">1</text>
<text x="110.8" y="6.9">2</text>
<text x="179.9" y="6.9">3</text>
<text x="249.1" y="6.9">4</text>
<text x="318.2" y="6.9">5</text>
<text x="4.1" y="42">A</text>
<text x="405.9" y="42">A</text>
<text x="4.1" y="111.2">B</text>
<text x="405.9" y="111.2">B</text>
<text x="4.1" y="180.3">C</text>
<text x="405.9" y="180.3">C</text>
<text x="4.1" y="249.4">D</text>
<text x="405.9" y="249.4">D</text>
<text x="41.6" y="287.7">1</text>
<text x="110.8" y="287.7">2</text>
<text x="179.9" y="287.7">3</text>
<text x="249.1" y="287.7">4</text>
<text x="318.2" y="287.7">5</text>
</g>
<g font-size="3.2" fill="#000080">
<text x="334.9" y="23">P1</text>
<text x="142.5" y="28.3">U7</text>
<text x="334.9" y="26.1">SRX882 copy</text>
<text x="25.7" y="35.4">IR1</text>
<text x="47.2" y="35.4">220</text>
<text x="49" y="31.8">R3</text>
<text x="64.9" y="36">C5</text>
<text x="135.1" y="31.9">BH1750FVI-TR</text>
<text x="187.3" y="33.6">R7</text>
<text x="237.8" y="35.7">100nF</text>
<text x="237.8" y="32.5">C9</text>
<text x="25.3" y="38.9">IRM-3638T</text>
<text x="64.9" y="39.2">10uF</text>
<text x="187.3" y="36.8">1k</text>
<text x="101.2" y="44.2">100nF</text>
<text x="114.3" y="44.2">C7</text>
<text x="188.7" y="47.7">C8</text>
<text x="188.7" y="50.9">100nF</text>
<text x="272" y="51.3">R1</text>
<text x="280.8" y="51.3">R16</text>
<text x="272" y="54.4">5.1k</text>
<text x="280.8" y="54.4">5.1k</text>
<text x="62.1" y="65.4">R6</text>
<text x="241.3" y="63.7">U3</text>
<text x="344.6" y="61.8">100nF C10</text>
<text x="62.1" y="68.5">10k</text>
<text x="241.3" y="66.9">SHTC3-10000</text>
<text x="38.7" y="93.5">U12</text>
<text x="66.7" y="94.2">C6</text>
<text x="38.7" y="96.7">STX882</text>
<text x="66.7" y="97.4">100nF</text>
<text x="111" y="100.3">RESET</text>
<text x="129.1" y="98.9">R8</text>
<text x="155.2" y="98.9">C12</text>
<text x="280.1" y="99.5">C4</text>
<text x="332" y="99.5">TYPE-C-31-M-12</text>
<text x="332" y="96.3">USBC1</text>
<text x="111" y="103.5">TS-1187A-B-A-B</text>
<text x="129.1" y="102.1">10k</text>
<text x="155.2" y="102.1">100nF</text>
<text x="280.1" y="102.7">100nF</text>
<text x="131.9" y="113">C2</text>
<text x="145.3" y="113">C11</text>
<text x="130.3" y="118.3">10uF</text>
<text x="141.7" y="120.1">100nF</text>
<text x="231.2" y="134.2">TS-1187A-B-A-B</text>
<text x="310.8" y="137.3">5.1k</text>
<text x="310.8" y="134.2">R17</text>
<text x="225.6" y="144.8">BOOT</text>
<text x="393.7" y="147.9">5.1k</text>
<text x="393.7" y="144.8">R13</text>
<text x="129.3" y="151.8">R12</text>
<text x="129.3" y="155.3">1k</text>
<text x="219.1" y="155.3">R26</text>
<text x="219.1" y="158.5">10k</text>
<text x="294.2" y="158.9">D1</text>
<text x="6.7" y="164.2">R2</text>
<text x="19.8" y="167.7">R9</text>
<text x="25.2" y="165.9">R19</text>
<text x="40.9" y="167.7">R18</text>
<text x="57" y="165.9">R20</text>
<text x="72.8" y="165.9">R21</text>
<text x="129.5" y="163.9">H3</text>
<text x="288.8" y="162.4">USBLC6-2SC6</text>
<text x="5.8" y="169.5">10</text>
<text x="19.9" y="171.2">10</text>
<text x="25.2" y="169.4">10</text>
<text x="40.9" y="170.8">10</text>
<text x="56.9" y="169.5">10</text>
<text x="72.8" y="169.5">10</text>
<text x="140.4" y="172.6">19-217/BHC-ZL1M2RY/3T</text>
<text x="140.4" y="169.4">ESP</text>
<text x="181.3" y="171.3">U9</text>
<text x="181.3" y="174.6">ESP32-WROOM-32E(8MB)</text>
<text x="24.3" y="184.9">DY-IR333-A</text>
<text x="24.3" y="181.8">U6</text>
<text x="45.5" y="184.9">DY-IR333-A</text>
<text x="45.5" y="181.8">U14</text>
<text x="72" y="184.9">DY-IR333-A</text>
<text x="72" y="181.8">U18</text>
<text x="354.2" y="190.6">U2</text>
<text x="24.3" y="195.9">U5</text>
<text x="45.5" y="195.9">U16</text>
<text x="72" y="195.9">U19</text>
<text x="204.3" y="197.1">CH340C</text>
<text x="204.3" y="193.9">U13</text>
<text x="227.2" y="197.9">100nF</text>
<text x="227.2" y="194.8">C18</text>
<text x="350" y="194.2">MT3410LB</text>
<text x="24.3" y="199.1">DY-IR333-A</text>
<text x="45.5" y="199.1">DY-IR333-A</text>
<text x="72" y="199.1">DY-IR333-A</text>
<text x="131.8" y="203.1">H2</text>
<text x="131.8" y="206.1">PZ254V-12-8P</text>
<text x="264.9" y="208.3">R11</text>
<text x="330.7" y="208.3">2.2uH L2</text>
<text x="24.3" y="213.2">DY-IR333-A</text>
<text x="24.3" y="210">U1</text>
<text x="45.5" y="213.2">DY-IR333-A</text>
<text x="45.5" y="210">U17</text>
<text x="72" y="213.2">DY-IR333-A</text>
<text x="72" y="210">U20</text>
<text x="265.1" y="211.9">1k</text>
<text x="280.2" y="215.3">22uF</text>
<text x="281.9" y="211.8">C3</text>
<text x="294.3" y="215.3">22pF</text>
<text x="295.1" y="211.8">C16</text>
<text x="312.2" y="215.9">180k</text>
<text x="312.7" y="211.8">R15</text>
<text x="326.8" y="215.3">180k</text>
<text x="326.8" y="211.8">R14</text>
<text x="359.5" y="213.5">C1</text>
<text x="171.1" y="220.7">C14</text>
<text x="359.6" y="217.1">22uF</text>
<text x="40.2" y="226.2">R4</text>
<text x="171.1" y="223.7">100nF</text>
<text x="265.6" y="224.1">3.3V</text>
<text x="321.4" y="227.7">R24</text>
<text x="40.2" y="229.3">220</text>
<text x="70.9" y="233.1">Q1</text>
<text x="321.4" y="230.8">10k</text>
<text x="70.9" y="236.1">AO3400A</text>
<text x="51.5" y="243.2">10k</text>
<text x="51.5" y="240">R5</text>
<text x="321.4" y="244.9">10k</text>
<text x="321.4" y="241.8">R25</text>
<text x="199" y="255.8">10k</text>
<text x="199" y="252.6">R22</text>
<text x="130.2" y="258.8">H1</text>
<text x="216.6" y="262.6">SS8050_C2150</text>
<text x="216.6" y="259.4">Q4</text>
<text x="199" y="268.5">R23</text>
<text x="199" y="271.7">10k</text>
<text x="216.6" y="272.3">SS8050_C2150</text>
<text x="216.6" y="275.5">Q5</text>
</g>
<g font-size="3.2" fill="#00f">
<text x="158.9" y="35.7">7</text>
<text x="128.3" y="39.2">1</text>
<text x="131.8" y="41">VCC</text>
<text x="151.3" y="41">SCL</text>
<text x="153.5" y="37.4">EP</text>
<text x="158.9" y="39.2">6</text>
<text x="128.3" y="42.7">2</text>
<text x="128.3" y="46.2">3</text>
<text x="131.8" y="44.5">ADDR</text>
<text x="151.5" y="44.5">DVI</text>
<text x="158.9" y="46.2">4</text>
<text x="158.9" y="42.7">5</text>
<text x="131.8" y="48">GND</text>
<text x="150.7" y="48">SDA</text>
<text x="243.1" y="50.1" transform="rotate(-90 243.1 50.1)">5</text>
<text x="40.8" y="58.2">OUT</text>
<text x="51.2" y="56.8">1</text>
<text x="232.4" y="56.8">2</text>
<text x="235.9" y="58.6">SCL SDA</text>
<text x="252.4" y="56.8">3</text>
<text x="183.1" y="96" transform="rotate(-90 183.1 96)">39</text>
<text x="52.9" y="100.9">3</text>
<text x="43.2" y="102.3">GND</text>
<text x="52.9" y="108">2</text>
<text x="109.1" y="108">1</text>
<text x="118.2" y="108">2</text>
<text x="163.6" y="108">3</text>
<text x="163.6" y="104.5">2</text>
<text x="167.1" y="106.2">3V3</text>
<text x="184.5" y="105.7" transform="rotate(-90 184.5 105.7)">GND</text>
<text x="191.9" y="106.2">IO23</text>
<text x="201.3" y="104.5">37</text>
<text x="201.3" y="108">36</text>
<text x="348.9" y="106.6" transform="rotate(-90 348.9 106.6)">0</text>
<text x="352.4" y="106.6" transform="rotate(-90 352.4 106.6)">1</text>
<text x="43.8" y="109.4">VCC</text>
<text x="167.1" y="109.7">EN</text>
<text x="191.2" y="113.3">TXD0</text>
<text x="191.9" y="109.7">IO22</text>
<text x="201.3" y="111.5">35</text>
<text x="334.3" y="111.5">B1</text>
<text x="340" y="113.3">GND</text>
<text x="350.3" y="113.6" transform="rotate(-90 350.3 113.6)">SH</text>
<text x="353.8" y="113.6" transform="rotate(-90 353.8 113.6)">SH</text>
<text x="354.8" y="113.3">GND</text>
<text x="363.5" y="111.5">A12</text>
<text x="41.7" y="116.5">DATA</text>
<text x="52.9" y="115">1</text>
<text x="109.1" y="118.6">3</text>
<text x="118.2" y="118.6">4</text>
<text x="163.6" y="118.6">6</text>
<text x="163.6" y="115">5</text>
<text x="167.1" y="116.8">SENSOR_VN</text>
<text x="190.9" y="116.8">RXD0</text>
<text x="201.3" y="115">34</text>
<text x="201.3" y="118.6">33</text>
<text x="163.6" y="125.6">8</text>
<text x="163.6" y="122.1">7</text>
<text x="167.1" y="123.9">IO35</text>
<text x="167.1" y="120.3">IO34</text>
<text x="191.9" y="120.3">IO21</text>
<text x="195.2" y="123.9">NC</text>
<text x="201.3" y="122.1">32</text>
<text x="201.3" y="125.6">31</text>
<text x="334.3" y="122.1">B4</text>
<text x="334.3" y="125.6">B5</text>
<text x="340" y="123.9">VBUS</text>
<text x="353.2" y="123.9">VBUS</text>
<text x="363.5" y="125.6">A8</text>
<text x="363.5" y="122.1">A9</text>
<text x="163.6" y="129.2">9</text>
<text x="167.1" y="130.9">IO33</text>
<text x="167.1" y="127.4">IO32</text>
<text x="191.9" y="127.4">IO19</text>
<text x="191.9" y="130.9">IO18</text>
<text x="201.3" y="129.2">30</text>
<text x="334.3" y="129.2">B6</text>
<text x="340" y="127.4">CC2</text>
<text x="340" y="130.9">DP2</text>
<text x="353.4" y="127.4">SBU1</text>
<text x="355.2" y="130.9">DN1</text>
<text x="363.5" y="129.2">A7</text>
<text x="161.6" y="136.2">11</text>
<text x="161.6" y="132.7">10</text>
<text x="167.1" y="138">IO26</text>
<text x="167.1" y="134.4">IO25</text>
<text x="191.9" y="138">IO17</text>
<text x="193.9" y="134.4">IO5</text>
<text x="201.3" y="132.7">29</text>
<text x="201.3" y="136.2">28</text>
<text x="334.3" y="132.7">B7</text>
<text x="334.3" y="136.2">B8</text>
<text x="340" y="134.4">DN2</text>
<text x="340" y="138">SBU2</text>
<text x="355.6" y="138">CC1</text>
<text x="355.7" y="134.4">DP1</text>
<text x="363.5" y="136.2">A5</text>
<text x="363.5" y="132.7">A6</text>
<text x="161.6" y="143.3">13</text>
<text x="161.6" y="139.7">12</text>
<text x="167.1" y="141.5">IO27</text>
<text x="191.9" y="141.5">IO16</text>
<text x="201.3" y="139.7">27</text>
<text x="201.3" y="143.3">26</text>
<text x="334.3" y="139.7">B9</text>
<text x="340" y="141.5">VBUS</text>
<text x="353.2" y="141.5">VBUS</text>
<text x="363.5" y="139.7">A4</text>
<text x="150.6" y="146.3">IO12</text>
<text x="161.6" y="146.8">14</text>
<text x="167.1" y="148.6">IO12</text>
<text x="167.1" y="145">IO14</text>
<text x="193.9" y="145">IO4</text>
<text x="193.9" y="148.6">IO0</text>
<text x="201.3" y="146.8">25</text>
<text x="225.5" y="146.8">1</text>
<text x="234.6" y="146.8">2</text>
<text x="161.6" y="153.8">16</text>
<text x="167.1" y="155.6">IO13</text>
<text x="191.9" y="155.6">IO15</text>
<text x="193.9" y="152.1">IO2</text>
<text x="201.3" y="150.3">24</text>
<text x="201.3" y="153.8">23</text>
<text x="332.3" y="150.3">B12</text>
<text x="340" y="152.1">GND</text>
<text x="350.3" y="153.5" transform="rotate(-90 350.3 153.5)">SH</text>
<text x="353.8" y="153.5" transform="rotate(-90 353.8 153.5)">SH</text>
<text x="354.8" y="152.1">GND</text>
<text x="363.5" y="150.3">A1</text>
<text x="114.3" y="161.1" transform="rotate(-90 114.3 161.1)">4</text>
<text x="117.8" y="161.1" transform="rotate(-90 117.8 161.1)">3</text>
<text x="121.4" y="161.1" transform="rotate(-90 121.4 161.1)">2</text>
<text x="124.9" y="161.1" transform="rotate(-90 124.9 161.1)">1</text>
<text x="161.6" y="160.9">18</text>
<text x="161.6" y="157.4">17</text>
<text x="167.1" y="159.1">NC</text>
<text x="195.2" y="159.1">NC</text>
<text x="201.3" y="157.4">22</text>
<text x="201.3" y="160.9">21</text>
<text x="225.5" y="157.4">3</text>
<text x="234.6" y="157.4">4</text>
<text x="348.9" y="158" transform="rotate(-90 348.9 158)">3</text>
<text x="352.4" y="158" transform="rotate(-90 352.4 158)">2</text>
<text x="116.1" y="164.6" transform="rotate(-90 116.1 164.6)">4</text>
<text x="119.6" y="164.6" transform="rotate(-90 119.6 164.6)">3</text>
<text x="123.1" y="164.6" transform="rotate(-90 123.1 164.6)">2</text>
<text x="126.6" y="164.6" transform="rotate(-90 126.6 164.6)">1</text>
<text x="161.6" y="164.4">19</text>
<text x="167.1" y="166.2">NC</text>
<text x="167.1" y="162.7">NC</text>
<text x="195.2" y="162.7">NC</text>
<text x="195.2" y="166.2">NC</text>
<text x="201.3" y="164.4">20</text>
<text x="347.1" y="197.9">1</text>
<text x="367.1" y="197.9">5</text>
<text x="192" y="201.5">1</text>
<text x="196.5" y="202.9">GND</text>
<text x="350.6" y="199.7">EN</text>
<text x="361.6" y="199.7">FB</text>
<text x="192" y="208.5">3</text>
<text x="192" y="205">2</text>
<text x="196.5" y="209.9">RXD</text>
<text x="196.5" y="206.4">TXD</text>
<text x="207.3" y="209.9">RTS#</text>
<text x="208" y="206.4">R232</text>
<text x="217" y="205">15</text>
<text x="217" y="208.5">14</text>
<text x="347.1" y="205">3</text>
<text x="350.6" y="206.8">SW</text>
<text x="359.7" y="206.8">VIN</text>
<text x="367.1" y="205">4</text>
<text x="128.3" y="210.3">8</text>
<text x="128.3" y="213.8">6</text>
<text x="131.8" y="212.1">87</text>
<text x="131.8" y="215.6">65</text>
<text x="137.8" y="213.8">5</text>
<text x="137.8" y="210.3">7</text>
<text x="192" y="215.6">5</text>
<text x="192" y="212.1">4</text>
<text x="196.5" y="213.5">V3</text>
<text x="207" y="213.5">DTR#</text>
<text x="217" y="212.1">13</text>
<text x="217" y="215.6">12</text>
<text x="128.3" y="217.3">4</text>
<text x="128.3" y="220.9">2</text>
<text x="131.8" y="219.1">43</text>
<text x="137.8" y="220.9">1</text>
<text x="137.8" y="217.3">3</text>
<text x="192" y="219.1">6</text>
<text x="196.5" y="220.5">D-</text>
<text x="196.5" y="217">D+</text>
<text x="206.6" y="217">DCD#</text>
<text x="210.1" y="220.5">RI#</text>
<text x="217" y="219.1">11</text>
<text x="131.8" y="222.6">21</text>
<text x="192" y="226.2">8</text>
<text x="192" y="222.6">7</text>
<text x="196.5" y="227.6">NC.</text>
<text x="196.5" y="224">NC.</text>
<text x="206.8" y="224">DSR#</text>
<text x="207.3" y="227.6">CTS#</text>
<text x="217" y="222.6">10</text>
<text x="218.7" y="226.2">9</text>
<text x="121.5" y="266.7">8</text>
<text x="125.9" y="268.1">8</text>
<text x="136.6" y="268.1">7</text>
<text x="141.1" y="266.7">7</text>
<text x="121.5" y="273.8">4</text>
<text x="121.5" y="270.3">6</text>
<text x="125.9" y="275.2">4</text>
<text x="125.9" y="271.7">6</text>
<text x="136.6" y="275.2">3</text>
<text x="136.6" y="271.7">5</text>
<text x="141.1" y="273.8">3</text>
<text x="141.1" y="270.3">5</text>
<text x="121.5" y="277.3">2</text>
<text x="125.9" y="278.7">2</text>
<text x="136.6" y="278.7">1</text>
<text x="141.1" y="277.3">1</text>
</g>
<g font-size="3.2">
<text x="329.1" y="37.1" transform="rotate(-90 329.1 37.1)">1</text>
<text x="332.7" y="37.1" transform="rotate(-90 332.7 37.1)">2</text>
<text x="336.2" y="37.1" transform="rotate(-90 336.2 37.1)">3</text>
<text x="339.7" y="37.1" transform="rotate(-90 339.7 37.1)">4</text>
<text x="343.3" y="37.1" transform="rotate(-90 343.3 37.1)">5</text>
<text x="346.8" y="37.1" transform="rotate(-90 346.8 37.1)">6</text>
<text x="40.3" y="51.2">GND</text>
<text x="51.2" y="49.8">2</text>
<text x="252.4" y="53.3">4</text>
<text x="163.6" y="100.9">1</text>
<text x="201.3" y="100.9">38</text>
<text x="167.1" y="102.7">GND</text>
<text x="192.5" y="102.7">GND</text>
<text x="264.2" y="124.2" transform="rotate(-90 264.2 124.2)">6</text>
<text x="274.8" y="124.2" transform="rotate(-90 274.8 124.2)">5</text>
<text x="285.4" y="124.2" transform="rotate(-90 285.4 124.2)">4</text>
<text x="161.6" y="150.3">15</text>
<text x="167.1" y="152.1">GND</text>
<text x="264.2" y="161.5" transform="rotate(-90 264.2 161.5)">1</text>
<text x="274.8" y="161.5" transform="rotate(-90 274.8 161.5)">2</text>
<text x="285.4" y="161.5" transform="rotate(-90 285.4 161.5)">3</text>
<text x="347.1" y="201.5">2</text>
<text x="350.6" y="203.2">GND</text>
</g>
<g font-size="3.2" fill="#f00">
<text x="41" y="44.1">VCC</text>
<text x="51.2" y="42.7">3</text>
<text x="232.4" y="53.3">1</text>
<text x="235.9" y="55.1">VDD VSS</text>
<text x="163.6" y="111.5">4</text>
<text x="167.1" y="113.3">SENSOR_VP</text>
<text x="209.7" y="202.9">VCC</text>
<text x="217" y="201.5">16</text>
</g>
<g font-size="1.8" fill="#00f">
<text x="328.3" y="34.3" transform="rotate(-90 328.3 34.3)">ANT</text>
<text x="331.8" y="34.3" transform="rotate(-90 331.8 34.3)">GND</text>
<text x="335.3" y="34.3" transform="rotate(-90 335.3 34.3)">VCC</text>
<text x="338.9" y="34.3" transform="rotate(-90 338.9 34.3)">C-Sel</text>
<text x="342.4" y="34.3" transform="rotate(-90 342.4 34.3)">DATA</text>
<text x="345.9" y="34.3" transform="rotate(-90 345.9 34.3)">GND</text>
</g>
</svg>
